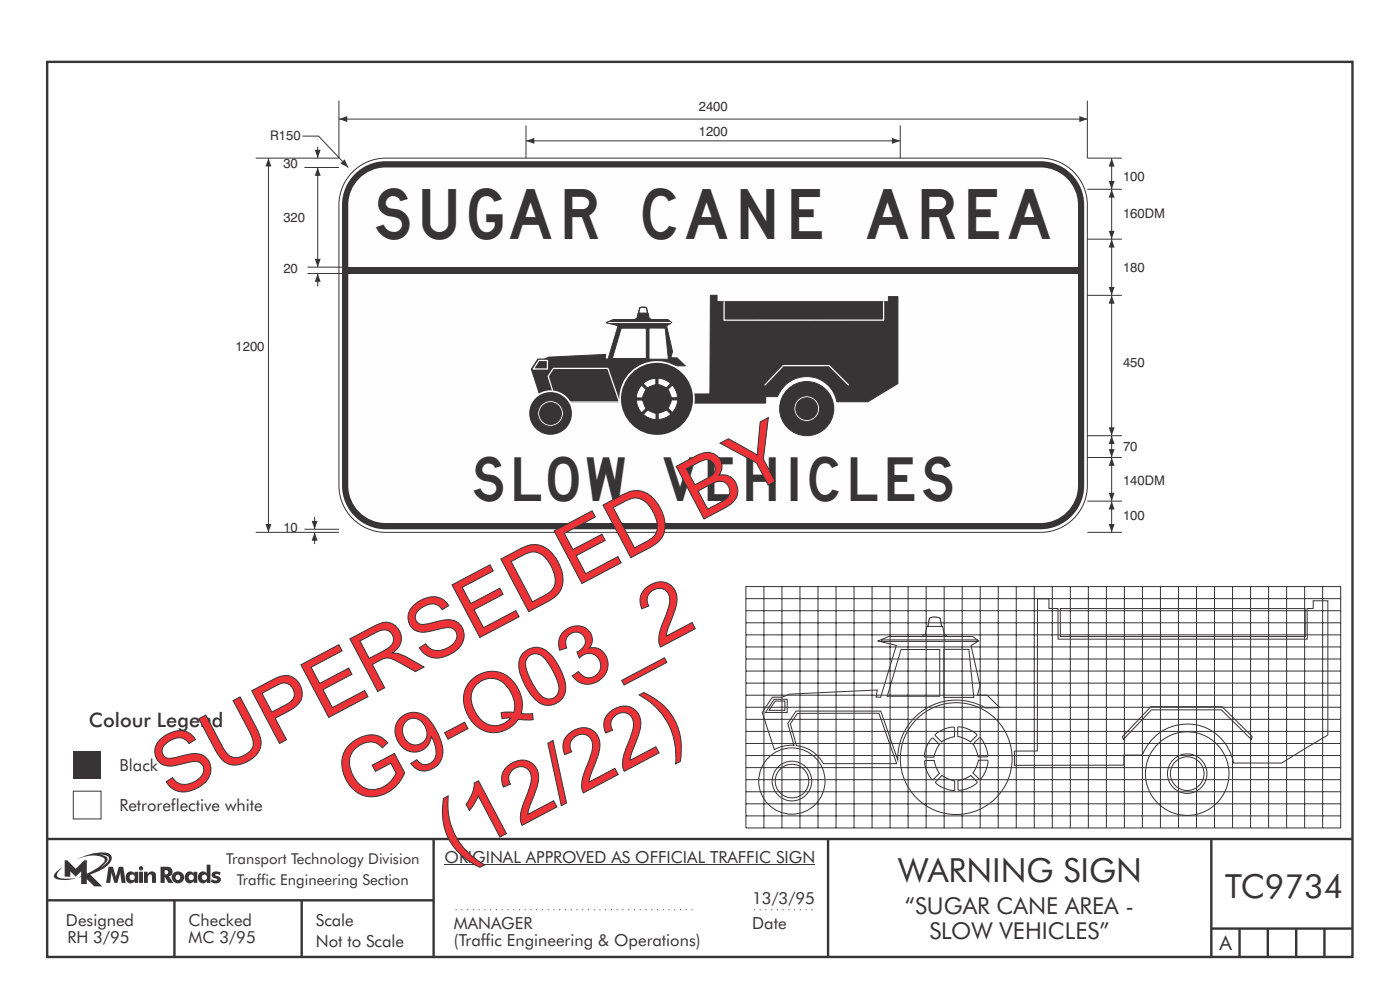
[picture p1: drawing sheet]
<svg xmlns="http://www.w3.org/2000/svg" width="297mm" height="210mm" viewBox="0 0 297 210" stroke-linecap="round" stroke-linejoin="round" font-family="sans-serif">
<path d="M74.4 36.9a9.9 9.9 0 0 1 7.4-3.4h139a9.9 9.9 0 0 1 9.9 10v59.5a9.9 9.9 0 0 1-9.9 9.9h-139a9.9 9.9 0 0 1-9.9-9.9v-59.5a9.9 9.9 0 0 1 2.5-6.6z" fill="none" stroke="#373435" stroke-width=".21"/>
<path d="M75.7 36.5a9.2 9.2 0 0 1 6.1-2.3h139a9.3 9.3 0 0 1 9.2 9.3v59.5a9.3 9.3 0 0 1-9.2 9.3h-139a9.3 9.3 0 0 1-9.2-9.3v-59.5a9.2 9.2 0 0 1 3.1-7z" fill-rule="evenodd" fill="#373435"/>
<path d="M76.2 37.9a7.9 7.9 0 0 1 5.6-2.4h139a8 8 0 0 1 7.9 8v59.5a8 8 0 0 1-7.9 7.9h-139a8 8 0 0 1-7.9-7.9v-59.5a7.9 7.9 0 0 1 2.3-5.6z" fill-rule="evenodd" fill="#fefefe"/>
<path d="M73.9 56.7h154.8v1.3h-154.8z" fill-rule="evenodd" fill="#373435"/>
<g fill="none" stroke="#373435" stroke-width=".21">
<path d="M64.6 35.5h7.3M71.9 21.3v12.2h-17.7M111.6 26.6v6.9M191 26.6v6.9M230.7 21.3v12.2h7.3M65.2 56.7h7.4M65.2 58h7.4M230.7 50.7h7.3M230.7 40.1h7.3M230.7 62.6h7.3M230.7 97h7.3M230.7 92.4h7.3"/>
<path d="M54.2 112.9h17.7M64.6 112.3h7.3M66.7 109.7v2.6M230.7 112.9h7.3M230.7 106.3h7.3"/>
</g>
<path d="M66.1 110.5h1.3l-.7 1.8z" fill="#373435"/>
<path d="M67.4 35.5v21.2" fill="none" stroke="#373435" stroke-width=".21"/>
<g fill="#373435">
<path d="M67.4 35.5l.6 1.8h-1.2z"/>
<path d="M66.8 54.9h1.2l-.6 1.8z"/>
</g>
<path d="M67.4 31.1v2.4" fill="none" stroke="#373435" stroke-width=".21"/>
<path d="M66.8 31.8h1.2l-.6 1.7z" fill="#373435"/>
<path d="M66.7 112.9v2.5" fill="none" stroke="#373435" stroke-width=".21"/>
<path d="M66.7 112.9l.7 1.8h-1.3z" fill="#373435"/>
<path d="M67.4 58v2.8" fill="none" stroke="#373435" stroke-width=".21"/>
<path d="M67.4 58l.6 1.8h-1.2z" fill="#373435"/>
<path d="M235.9 106.3v6.6" fill="none" stroke="#373435" stroke-width=".21"/>
<g fill="#373435">
<path d="M235.2 111.2h1.3l-.6 1.7z"/>
<path d="M235.9 106.3l.6 1.8h-1.3z"/>
</g>
<path d="M235.9 92.4v4.6" fill="none" stroke="#373435" stroke-width=".21"/>
<g fill="#373435">
<path d="M235.2 95.3h1.3l-.6 1.7z"/>
<path d="M235.9 92.4l.6 1.8h-1.3z"/>
</g>
<path d="M235.9 50.7v11.9" fill="none" stroke="#373435" stroke-width=".21"/>
<g fill="#373435">
<path d="M235.2 60.9h1.3l-.6 1.7z"/>
<path d="M235.9 50.7l.6 1.8h-1.3z"/>
</g>
<path d="M235.9 40.1v10.6" fill="none" stroke="#373435" stroke-width=".21"/>
<g fill="#373435">
<path d="M235.2 49h1.3l-.6 1.7z"/>
<path d="M235.9 40.2l.6 1.7h-1.3z"/>
</g>
<path d="M235.9 33.6v6.6" fill="none" stroke="#373435" stroke-width=".21"/>
<g fill="#373435">
<path d="M235.2 38.4h1.3l-.6 1.8z"/>
<path d="M235.9 33.6l.6 1.7h-1.3z"/>
</g>
<path d="M235.9 97v9.3" fill="none" stroke="#373435" stroke-width=".21"/>
<g fill="#373435">
<path d="M235.2 104.5h1.3l-.6 1.8z"/>
<path d="M235.9 97.1l.6 1.7h-1.3z"/>
</g>
<path d="M235.9 62.6v29.8" fill="none" stroke="#373435" stroke-width=".21"/>
<g fill="#373435">
<path d="M235.2 90.7h1.3l-.6 1.7z"/>
<path d="M235.9 62.7l.6 1.7h-1.3z"/>
</g>
<g fill="#373435" stroke="#373435" stroke-width=".21">
<path d="M150.7 62.6h1.4v1.4h36.4v-1.1h2v18.5l-6.4 3.8h-6.6a6.5 6.5 0 0 0-5.8-5.3 6.5 6.5 0 0 0-6.7 4.2h-2.5v1.4h-15.7v-1.9h3.8z" fill-rule="evenodd"/>
<path d="M128.6 68.5l1.5-.7h11.6l.8 .6-1 .6h-10.3z" fill-rule="evenodd"/>
<path d="M114.1 76.2h1.4l1-.4 12-.6-.1 .9 .6 .1 2.1-7.1-2.4-.6 1.4-.7h11.6l.8 .6-1.1 .7 1.3 5.5-.4 1.3h1.3l1.8 1.7h-3.3l-1 7.7h-26.1l-2.3-7z" fill-rule="evenodd"/>
<circle cx="171.2" cy="86.7" r="5.7"/>
</g>
<path d="M137.7 69.6h3.4l.7 6.6h-4.1zM131.8 69.6h5.3v6.4h-7.2z" fill-rule="evenodd" fill="#fefefe" stroke="#373435" stroke-width=".21"/>
<circle cx="139.4" cy="84.6" r="7.8" fill="#373435" stroke="#fefefe" stroke-width=".37"/>
<path d="M136.1 81.8h.1l.9 .9-.8 1.7h-1.2a3.1 3.1 0 0 1 1-2.6zM135.2 84.9h1.2l.7 1.7-.9 .9a2.91 2.91 0 0 1-1-2.6zM137.4 86.9l1.8 .8v1.2a2.93 2.93 0 0 1-2.6-1.1zM139.6 87.6l1.1-.3 .7-.4 .9 .9a2.93 2.93 0 0 1-2.7 1.1zM142.4 84.8h1.3a2.93 2.93 0 0 1-1.1 2.6l-.9-.8zM142.6 81.7a2.92 2.92 0 0 1 1 2.7h-1.2l-.7-1.8zM139.6 80.3a2.92 2.92 0 0 1 2.6 1.2l-.8 .8-1.1-.5-.7-.2zM136.5 81.3l1.2-.7a1.56 1.56 0 0 1 1.4-.2l.1 1.2-1.8 .7-.9-.9z" fill-rule="evenodd" fill="#fefefe" stroke="#373435" stroke-width=".21"/>
<path d="M135.7 65.4l.9-.2 .6 .2 .5 2.2 .4 .2h-3.3v-.2h.3z" fill-rule="evenodd" fill="#373435" stroke="#373435" stroke-width=".21"/>
<path d="M135.7 65.4a1.22 1.22 0 0 1 1.5 0l.2 1h-1.9z" fill-rule="evenodd" fill="#fefefe" stroke="#373435" stroke-width=".27"/>
<path d="M114.3 76.5h1.8v1.8h-2.9zM117.4 78.1h11.6l2.4 7.2h-13.4l-1.7-5.5z" fill="none" stroke="#fefefe" stroke-width=".26"/>
<path d="M129.1 68.4h13.2" fill="none" stroke="#fefefe" stroke-width=".21"/>
<circle cx="116.8" cy="87.7" r="4.7" fill="#373435" stroke="#fefefe" stroke-width=".37"/>
<g fill="#fefefe" stroke="#373435" stroke-width=".21">
<path d="M114.5 87.7a2.31 2.31 0 0 1 4.6 0 2.31 2.31 0 0 1-4.6 0zM114.1 87.7a2.72 2.72 0 0 1 5.4 0 2.72 2.72 0 0 1-5.4 0z" fill-rule="evenodd"/>
<path d="M168.8 86.7a2.35 2.35 0 0 1 4.7 0 2.35 2.35 0 0 1-4.7 0zM168.4 86.7a2.75 2.75 0 0 1 5.5 0 2.75 2.75 0 0 1-5.5 0z" fill-rule="evenodd"/>
</g>
<path d="M153.6 64v3.9h33.9v-3.9M180 81.7l-4.1-4.1h-9.7l-3.9 4.1" fill="none" stroke="#fefefe" stroke-width=".26"/>
<path d="M71.9 25.3h158.9" fill="none" stroke="#373435" stroke-width=".21"/>
<g fill="#373435">
<path d="M71.9 25.3l1.8-.7v1.3z"/>
<path d="M229 24.6l1.8 .7-1.8 .6z"/>
</g>
<path d="M111.6 29.9h79.4" fill="none" stroke="#373435" stroke-width=".21"/>
<g fill="#373435">
<path d="M111.6 29.9l1.8-.6v1.2z"/>
<path d="M189.2 29.3l1.8 .6-1.8 .6z"/>
</g>
<path d="M57 33.5v79.4" fill="none" stroke="#373435" stroke-width=".21"/>
<g fill="#373435">
<path d="M57 33.6l.6 1.7h-1.3z"/>
<path d="M56.3 111.2h1.3l-.6 1.7z"/>
</g>
<path d="M64.2 28.9h3.4l6.3 6.6" fill="none" stroke="#373435" stroke-width=".21"/>
<path d="M72.2 34.7l.9-.9 .8 1.7z" fill="#373435"/>
<path d="M10 13.1h276.9v189.9h-276.9z" fill="none" stroke="#373435" stroke-width=".51"/>
<path d="M15.6 159.3h5.8v5.9h-5.8z" fill-rule="evenodd" fill="#373435"/>
<path d="M15.6 167.8h5.8v5.9h-5.8z" fill-rule="evenodd" fill="#fefefe" stroke="#373435" stroke-width=".21"/>
<g fill="none" stroke="#373435" stroke-width=".21">
<path d="M220.1 127h2.4v2.1h2v6.5h52.8v-6.5h1.3v-1.7h3.1v28.5l-9.8 6h-10.2a10.1 10.1 0 0 0-9-8.3 10.1 10.1 0 0 0-10.4 6.6h-3.8v2.1h-23.3v-3h4.9zM224.9 129.1h52v5.9h-51.9zM163.9 147.9h2.1l1.5-.7 18.6-.8-.2 1.5h.9l3.4-11-3.9-.9 2.3-1h17.8l1.2 1-1.6 .9 1.9 8.6-.5 2h2l2.7 2.6-2.9 .1a12.4 12.4 0 0 0-18.7 11l-3.6-10.4h-18l-1.8 2.7 1.4 4.6a6.8 6.8 0 0 0-4.2 .9l-2.6-7.9zM169.2 151.3h17.3l3.7 10.7h-15.5a7.4 7.4 0 0 0-5.7-3.8l-1.3-4.6z"/>
<circle cx="251.9" cy="164.1" r="8.9"/>
</g>
<g fill="#fefefe" stroke="#373435" stroke-width=".21">
<path d="M200.3 137.7l5.3 .1 1 10.1h-6.3zM191.2 137.8h8.2v9.9h-11.2z" fill-rule="evenodd"/>
<path d="M197.5 156.8l.5-.2 1.3 1.3-.7 1.3-.4 1.4h-1.9a4 4 0 0 1 .9-3.4zM196.2 161.5l.1-.2h1.9l.4 1.4 .7 1.3-1.3 1.4a4 4 0 0 1-1.8-3.1zM199.8 164.5l1.3 .7 1.5 .4-.1 1.9a3.6 3.6 0 0 1-2.8-.6 1.5 1.5 0 0 1-1.2-1.1zM203.2 165.6l1.4-.4 1.4-.7 1.3 1.3a3.7 3.7 0 0 1-2.5 1.6 1.49 1.49 0 0 1-1.5 .1zM207.6 161.3h1.9a3.7 3.7 0 0 1-.7 2.8 1.49 1.49 0 0 1-1 1.2l-1.4-1.3 .7-1.3zM207.8 156.5a3.6 3.6 0 0 1 1.5 2.5 1.49 1.49 0 0 1 .1 1.6h-1.9l-.4-1.4-.7-1.4zM203.2 154.3a4 4 0 0 1 3.4 1l.6 .6v.2l-1.3 1.3-1.3-.7-1.4-.5zM198.7 155.6l.9-.6 1.3-.5a1.51 1.51 0 0 1 1.6-.1v1.9l-1.4 .4-1.3 .7-1.4-1.4z" fill-rule="evenodd"/>
</g>
<path d="M197.4 131.1l.4-.1a1.91 1.91 0 0 1 1.7 .3l.8 3.3 .5 .2 .1 .2h-5.2l.1-.3 .5-.1 .4-1.7h.2l.3-1.6z" fill="none" stroke="#373435" stroke-width=".21"/>
<path d="M197.4 131.1a2.3 2.3 0 0 1 2.1 .2l.3 1.6h-2.9l.3-1.6z" fill-rule="evenodd" fill="#fefefe" stroke="#373435" stroke-width=".21"/>
<path d="M187.1 135.7h20.2v.4h-20.2z" fill="none" stroke="#373435" stroke-width=".21"/>
<g fill="#fefefe" stroke="#373435" stroke-width=".21">
<path d="M248.3 164.1a3.6 3.6 0 0 1 7.2 0 3.6 3.6 0 0 1-7.2 0zM247.7 164.1a4.2 4.2 0 0 1 8.4 0 4.2 4.2 0 0 1-8.4 0z" fill-rule="evenodd"/>
<path d="M244.2 149.9h15.1l6.4 6.4-.2 .6-6.4-6.3h-14.8l-6 6.3-.2-.6z" fill-rule="evenodd"/>
<circle cx="168" cy="165.7" r="4.2"/>
<circle cx="168" cy="165.7" r="3.6"/>
</g>
<g fill="none" stroke="#373435" stroke-width=".21">
<circle cx="168" cy="165.7" r="7"/>
<circle cx="202.9" cy="160.9" r="11.9"/>
</g>
<g fill="#fefefe" stroke="#373435" stroke-width=".21">
<path d="M164.2 148.3h2.8v2.8h-4.6z" fill-rule="evenodd"/>
<path d="M164.5 148.7h2v2h-3.3z" fill-rule="evenodd"/>
</g>
<g fill="none" stroke="#373435" stroke-width=".21">
<path d="M158.3 124.4v51.2h126.2l-.1-51.2M158.3 139.8h126.2M158.3 137.2h126.2M158.3 134.7h126.2M158.3 132.1h126.2M158.3 129.6h126.2M158.3 127h126.2M158.3 124.4h126.2M162.1 124.4v51.2M165.9 124.4v51.2M169.7 124.4v51.2M173.5 124.4v51.2"/>
<path d="M177.4 124.4v51.2M181.2 124.4v51.2M185 124.4v51.2M188.8 124.4v51.2M192.7 124.4v51.2M196.5 124.4v51.2M200.3 124.4v51.2M204.1 124.4v51.2M208 124.4v51.2M211.8 124.4v51.2M215.6 124.4v51.2M219.4 124.4v51.2"/>
<path d="M223.3 124.4v51.2M227.1 124.4v51.2M230.9 124.4v51.2M234.7 124.4v51.2M238.6 124.4v51.2M242.4 124.4v51.2M246.2 124.4v51.2M250 124.4v51.2M253.9 124.4v51.2M257.7 124.4v51.2M261.5 124.4v51.2M265.3 124.4v51.2"/>
<path d="M269.1 124.4v51.2M273 124.4v51.2M276.8 124.4v51.2M280.6 124.4v51.2M158.3 157.7h126.2M158.3 155.2h126.2M158.3 152.6h126.2M158.3 150h126.2M158.3 147.5h126.2M158.3 144.9h126.2M158.3 142.4h126.2M158.3 173.1h126.2"/>
<path d="M158.3 170.5h126.2M158.3 168h126.2M158.3 165.4h126.2M158.3 162.8h126.2M158.3 160.3h126.2M94.3 183.4h78.7"/>
</g>
<path d="M10 178h277M92 178v25M175.7 178v24.9M257 178v25M10 191h82M37 191v12M64 191v12M257 197h30M263 197v6M269 197v6M275 197v6M281 197v6" fill="none" stroke="#373435" stroke-width=".51"/>
<path d="M96.7 193h50.9M159.9 193h13.2" fill="none" stroke="#373435" stroke-width=".21" stroke-dasharray=".2 1" stroke-linecap="butt"/>
<path d="M21.2 181.3l.9 .1 .9 .4a1.34 1.34 0 0 1-.7 1.5l-1 .8 .6-.5a1.69 1.69 0 0 0 .9-1.6l-.8-.5zM13.7 182.5v3.5h1.2v-1.2l1.2 1.2 1.1-1.2v1.1l-.6 .3 .6-.2v1.5h1.2v-1l1.6 1.5h1.7l-2.6-2.5a8 8 0 0 0 4.4-2.8 1.14 1.14 0 0 0-.7-1.8 10.6 10.6 0 0 0-6.5 1.4 6.5 6.5 0 0 1 5.8-.2l.1 .2a4.3 4.3 0 0 1-2.6 2.5l-1.2 .5v-2.8h-.5l-1.8 1.8-1.8-1.8zM12 184.9a.84 .84 0 0 0-.1 1.5l2.2 .3 2-.4a7.8 7.8 0 0 1-3.7-.2l-.3-.2a1.49 1.49 0 0 1 .7-1.5l.5-.4zM34.9 184.6l.7 .2v.5l-.7 .2zM34.1 183.9v3.4h.8v-1.4l.8 1.4h1.1l-1-1.4a1.09 1.09 0 0 0 .7-1.4 1.09 1.09 0 0 0-1.4-.6zM36.5 186.1a1.3 1.3 0 0 0 2.6 0 1.3 1.3 0 0 0-2.6 0zM37.2 186.1a.54 .54 0 0 1 1 0 .54 .54 0 0 1-1 0zM39.6 185.1a1.29 1.29 0 0 0-.4 1.4 1.29 1.29 0 0 0 1.3 .9l.6-.5v.4h.8v-2.4h-.8v.4l-.4-.3a1.07 1.07 0 0 0-1.1 .1zM40 186.1a.58 .58 0 0 1 1.1 0 .58 .58 0 0 1-1.1 0zM43.9 183.4v1.9a1.04 1.04 0 0 0-1.3-.4 1.04 1.04 0 0 0-.6 1.2 1.05 1.05 0 0 0 .6 1.2 1.05 1.05 0 0 0 1.3-.4v.4h.8v-3.9zM42.8 186.1a.58 .58 0 0 1 1.1 0 .58 .58 0 0 1-1.1 0zM45.1 185.1a.78 .78 0 0 0-.1 .9 .78 .78 0 0 0 .9 .4l.2 .2-.3 .2-.9-.3-.1 .6 .2 .1a1.11 1.11 0 0 0 1.2 .2 1.11 1.11 0 0 0 .6-1.1l-.3-.3-.8-.4 .2-.2 .7 .2 .2-.5-1-.3zM23 183.9l-.5 3.4h.9l.3-2.3 .6 2.3h.6l.6-2.3 .3 2.3h.9l-.6-3.4h-.9l-.6 2.2-.6-2.2zM27.1 185.1a1.29 1.29 0 0 0-.4 1.4 1.29 1.29 0 0 0 1.3 .9l.6-.5v.4h.7v-2.4h-.7v.4l-.4-.3a1.07 1.07 0 0 0-1.1 .1zM27.4 186.1a.6 .6 0 0 1 1.2 0 .6 .6 0 0 1-1.2 0zM29.5 184.9v2.4h.8v-2.4zM29.5 184.2a.46 .46 0 0 0 .9 0 .46 .46 0 0 0-.9 0zM30.5 184.9v2.4h.9a1.83 1.83 0 0 1 .2-1.8h.5l.1 .2 .1 1.6h.8a3.5 3.5 0 0 0-.2-2.2l-.7-.3a.96 .96 0 0 0-.9 .6v-.5z" fill-rule="evenodd" fill="#373435"/>
<g font-size="17.6" fill="#ed3237">
<text x="36.4" y="169.8" transform="rotate(-28 36.4 169.8)">SUPERSEDED BY</text>
<text x="75.5" y="171.4" transform="rotate(-28 75.5 171.4)">G9-Q03_2</text>
<text x="96.5" y="182.6" transform="rotate(-28 96.5 182.6)">(12/22)</text>
</g>
<text font-size="10.6" fill="#373435" x="79.8" y="50.7">SUGAR CANE AREA</text>
<text font-size="9.3" fill="#373435" x="100.5" y="106.3">SLOW VEHICLES</text>
<g font-size="7.1" fill="#373435">
<text x="190.5" y="187.1">WARNING SIGN</text>
<text x="259.9" y="190.4">TC9734</text>
</g>
<g font-size="4.9" fill="#373435">
<text x="192" y="193.9">“SUGAR CANE AREA -</text>
<text x="197.2" y="199.1">SLOW VEHICLES”</text>
</g>
<g font-size="4.2" fill="#373435">
<text x="18.8" y="154.2">Colour Legend</text>
<text x="258.7" y="201.6">A</text>
</g>
<g font-size="3.5" fill="#373435">
<text x="25.4" y="163.5">Black</text>
<text x="25.4" y="172">Retroreflective white</text>
<text x="94.3" y="183">ORIGINAL APPROVED AS OFFICIAL TRAFFIC SIGN</text>
<text x="159.6" y="191.8">13/3/95</text>
<text x="14" y="196.4">Designed</text>
<text x="40" y="196.4">Checked</text>
<text x="67" y="196.4">Scale</text>
<text x="96.3" y="197">MANAGER</text>
<text x="159.6" y="197">Date</text>
<text x="14.3" y="200.1">RH 3/95</text>
<text x="40" y="200.1">MC 3/95</text>
<text x="67" y="200.8">Not to Scale</text>
<text x="96.3" y="200.7">(Traffic Engineering &amp; Operations)</text>
</g>
<g font-size="3.2" fill="#373435">
<text x="48" y="183.3">Transport Technology Division</text>
<text x="50.3" y="187.8">Traffic Engineering Section</text>
</g>
<g font-size="2.8" fill="#373435">
<text x="148.3" y="23.6">2400</text>
<text x="57.3" y="29.6">R150</text>
<text x="148.3" y="28.9">1200</text>
<text x="60.1" y="35.7">30</text>
<text x="238.3" y="38.4">100</text>
<text x="60.1" y="47.1">320</text>
<text x="238.3" y="46.3">160DM</text>
<text x="60.1" y="58">20</text>
<text x="238.3" y="57.7">180</text>
<text x="50" y="74.4">1200</text>
<text x="238.3" y="77.8">450</text>
<text x="238.3" y="95.8">70</text>
<text x="238.3" y="102.9">140DM</text>
<text x="60.1" y="112.9">10</text>
<text x="238.3" y="110.3">100</text>
</g>
</svg>
